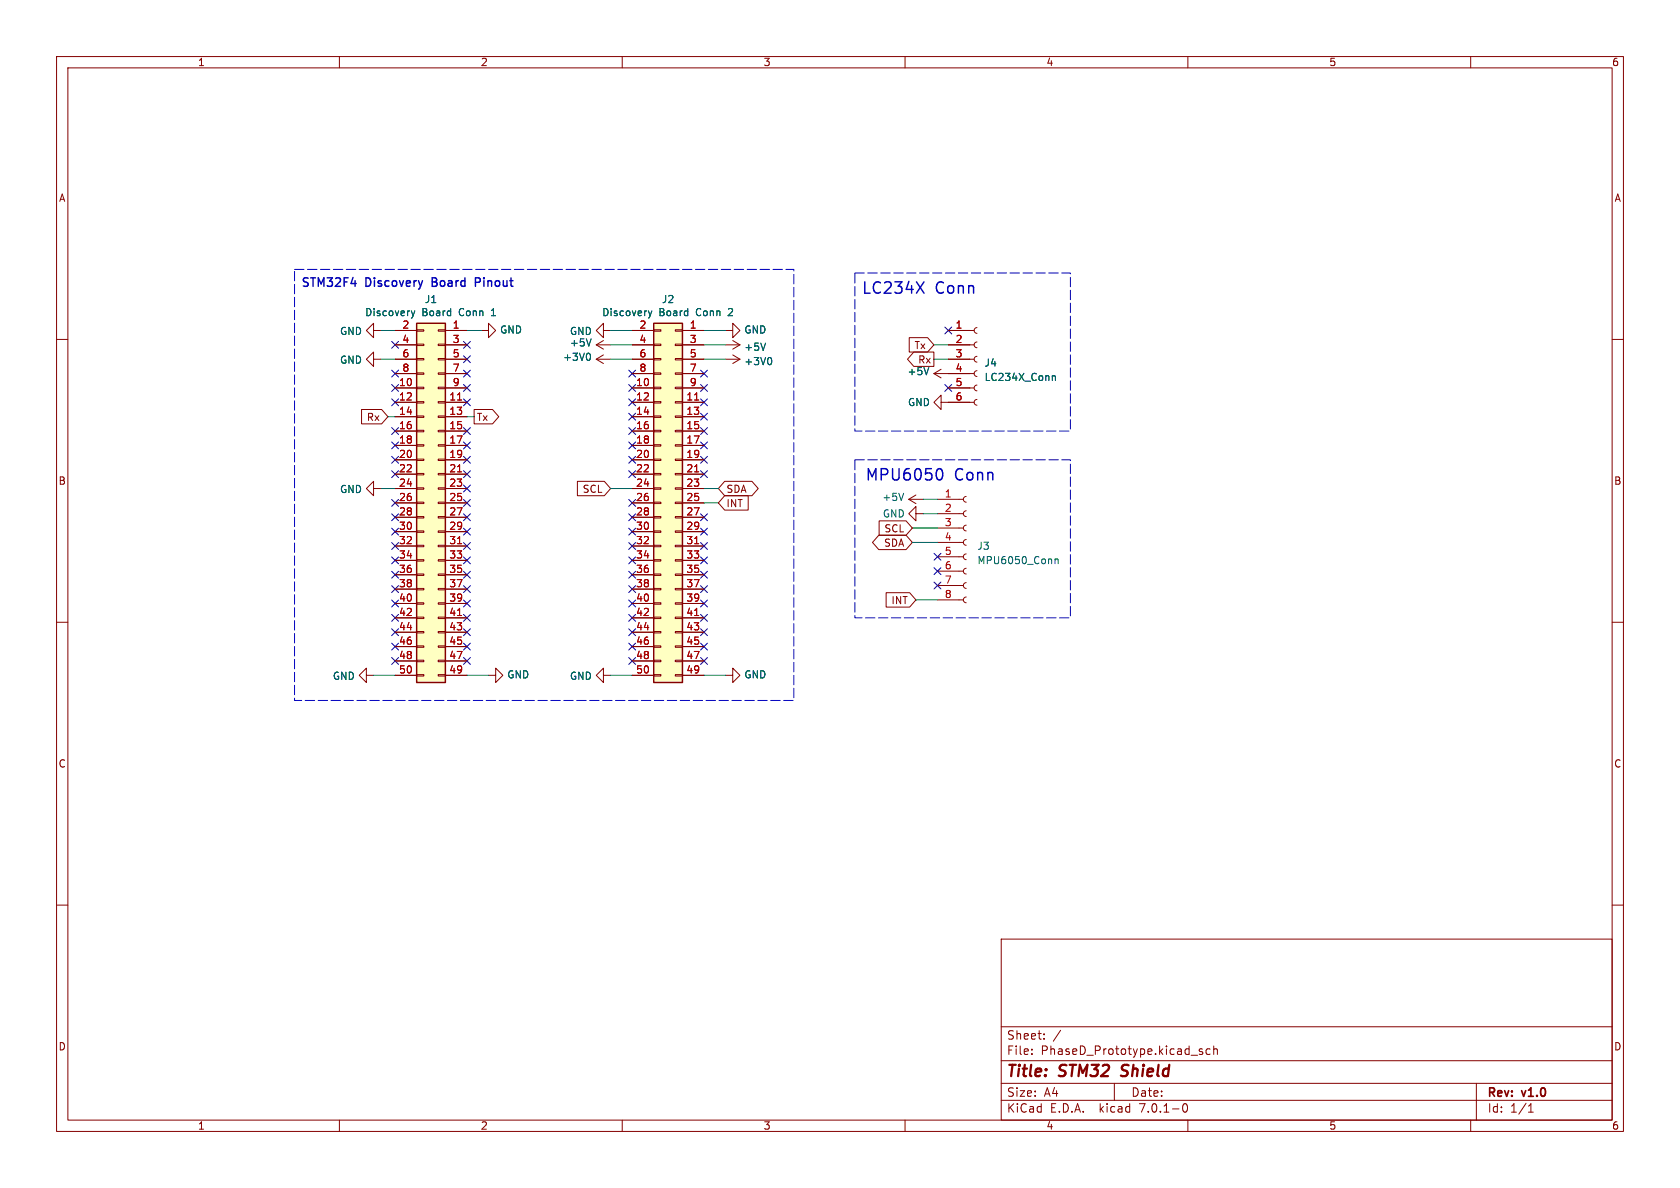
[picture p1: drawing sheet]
<svg xmlns="http://www.w3.org/2000/svg" width="297mm" height="210mm" viewBox="0 0 297 210" stroke-linecap="round" stroke-linejoin="round" font-family="sans-serif">
<g fill="none" stroke="#840000" stroke-width=".18">
<path d="M10 10h277v190h-277zM12 12h273v186h-273zM60 10v2M110 10v2M160 10v2M210 10v2M260 10v2M10 60h2M66 58.4v-1.2l-1.2 1.2 1.2 1.3v-1.3h1.3M69.8 58.4h3.9M73.7 58.3h1.2v.2h-1.2zM77.5 58.3h1.2v.2h-1.2z"/>
<path d="M78.7 58.4h3.8M85.1 58.4h1.3v-1.2l1.2 1.2-1.2 1.3v-1.3M106.7 58.4v-1.2l-1.3 1.2 1.3 1.3v-1.3h1.2M111.8 58.4h3.8M115.6 58.3h1.2v.2h-1.2zM119.4 58.3h1.2v.2h-1.2zM120.6 58.4h3.9M128.3 58.4h1.2v-1.2l1.3 1.2-1.3 1.3v-1.3M160.7 59.7h3.3l1.1 1.3-1.1 1.2h-3.3zM167.6 58.4h4.6M172.7 57.9l-.3 .1-.2 .4 .2 .4 .3 .1M285 60h2"/>
<path d="M63.9 72.4h3.6l1.1 1.3-1.1 1.2h-3.6zM66 63.5v-1.3l-1.2 1.3 1.2 1.3v-1.3h1.3M69.8 63.5h3.9M69.8 61h3.9M69.8 68.6h3.9M69.8 71.1h3.9M69.8 73.7h3.9M69.8 76.2h3.9M69.8 78.7h3.9M69.8 66h3.9M73.7 78.6h1.2v.3h-1.2zM73.7 76.1h1.2v.2h-1.2z"/>
<path d="M73.7 73.5h1.2v.3h-1.2zM73.7 71h1.2v.2h-1.2zM73.7 68.5h1.2v.2h-1.2zM73.7 65.9h1.2v.3h-1.2zM73.7 63.4h1.2v.2h-1.2zM73.7 60.8h1.2v.3h-1.2zM77.5 78.6h1.2v.3h-1.2zM77.5 76.1h1.2v.2h-1.2zM77.5 73.5h1.2v.3h-1.2zM77.5 71h1.2v.2h-1.2zM77.5 68.5h1.2v.2h-1.2zM77.5 65.9h1.2v.3h-1.2z"/>
<path d="M77.5 63.4h1.2v.2h-1.2zM77.5 60.8h1.2v.3h-1.2zM78.7 63.5h3.8M78.7 61h3.8M78.7 68.6h3.8M78.7 71.1h3.8M78.7 73.7h3.8M78.7 76.2h3.8M78.7 78.7h3.8M78.7 66h3.8M83.8 72.4h3.3l1.1 1.3-1.1 1.2h-3.3zM105.4 63.5h2.5"/>
<path d="M105.4 61l1.3 .7M105.4 61h2.5M105.4 63.5l1.3 .8M106.7 60.2l-1.3 .8M106.7 62.7l-1.3 .8M111.8 63.5h3.8M111.8 61h3.8M111.8 68.6h3.8M111.8 71.1h3.8M111.8 73.7h3.8M111.8 76.2h3.8M111.8 78.7h3.8"/>
<path d="M111.8 66h3.8M115.6 78.6h1.2v.3h-1.2zM115.6 76.1h1.2v.2h-1.2zM115.6 73.5h1.2v.3h-1.2zM115.6 71h1.2v.2h-1.2zM115.6 68.5h1.2v.2h-1.2zM115.6 65.9h1.2v.3h-1.2zM115.6 63.4h1.2v.2h-1.2zM115.6 60.8h1.2v.3h-1.2zM119.4 78.6h1.2v.3h-1.2zM119.4 76.1h1.2v.2h-1.2zM119.4 73.5h1.2v.3h-1.2z"/>
<path d="M119.4 71h1.2v.2h-1.2zM119.4 68.5h1.2v.2h-1.2zM119.4 65.9h1.2v.3h-1.2zM119.4 63.4h1.2v.2h-1.2zM119.4 60.8h1.2v.3h-1.2zM120.6 63.5h3.9M120.6 61h3.9M120.6 68.6h3.9M120.6 71.1h3.9M120.6 73.7h3.9M120.6 76.2h3.9M120.6 78.7h3.9"/>
<path d="M120.6 66h3.9M128.3 63.5h2.5M128.3 61h2.5M129.5 62.7l1.3 .8M129.5 60.2l1.3 .8M130.8 63.5l-1.3 .8M130.8 61l-1.3 .7M161.5 62.2h3.6v2.6h-3.6l-1.1-1.3zM165.1 66h7.1M165.1 66l1.3 .8M166.4 71.1v-1.2l-1.3 1.2 1.3 1.3v-1.3h5.8M166.4 65.3l-1.3 .7"/>
<path d="M167.6 63.5h4.6M167.6 61h4.6M167.6 68.6h4.6M172.7 70.6l-.3 .1-.2 .4 .2 .4 .3 .1M172.7 68.1l-.3 .1-.2 .4 .2 .3 .3 .2M172.7 65.5l-.3 .2-.2 .3 .2 .4 .3 .1M172.7 63l-.3 .1-.2 .4 .2 .4 .3 .1M172.7 60.5l-.3 .1-.2 .3 .2 .4 .3 .2M66 86.4v-1.3l-1.2 1.3 1.2 1.2v-1.2h1.3M69.8 81.3h3.9M69.8 83.8h3.9M69.8 86.4h3.9"/>
<path d="M69.8 88.9h3.9M69.8 91.4h3.9M69.8 94h3.9M69.8 96.5h3.9M69.8 99.1h3.9M73.7 98.9h1.2v.3h-1.2zM73.7 96.4h1.2v.2h-1.2zM73.7 93.9h1.2v.2h-1.2zM73.7 91.3h1.2v.3h-1.2zM73.7 88.8h1.2v.2h-1.2zM73.7 86.2h1.2v.3h-1.2zM73.7 83.7h1.2v.2h-1.2z"/>
<path d="M73.7 81.2h1.2v.2h-1.2zM77.5 98.9h1.2v.3h-1.2zM77.5 96.4h1.2v.2h-1.2zM77.5 93.9h1.2v.2h-1.2zM77.5 91.3h1.2v.3h-1.2zM77.5 88.8h1.2v.2h-1.2zM77.5 86.2h1.2v.3h-1.2zM77.5 83.7h1.2v.2h-1.2zM77.5 81.2h1.2v.2h-1.2zM78.7 81.3h3.8M78.7 83.8h3.8M78.7 86.4h3.8"/>
<path d="M78.7 88.9h3.8M78.7 91.4h3.8M78.7 94h3.8M78.7 96.5h3.8M78.7 99.1h3.8M102.1 85.1h4.7l1.1 1.3-1.1 1.2h-4.7zM111.8 81.3h3.8M111.8 83.8h3.8M111.8 86.4h3.8M111.8 88.9h3.8M111.8 91.4h3.8M111.8 94h3.8"/>
<path d="M111.8 96.5h3.8M111.8 99.1h3.8M115.6 98.9h1.2v.3h-1.2zM115.6 96.4h1.2v.2h-1.2zM115.6 93.9h1.2v.2h-1.2zM115.6 91.3h1.2v.3h-1.2zM115.6 88.8h1.2v.2h-1.2zM115.6 86.2h1.2v.3h-1.2zM115.6 83.7h1.2v.2h-1.2zM115.6 81.2h1.2v.2h-1.2zM119.4 98.9h1.2v.3h-1.2zM119.4 96.4h1.2v.2h-1.2z"/>
<path d="M119.4 93.9h1.2v.2h-1.2zM119.4 91.3h1.2v.3h-1.2zM119.4 88.8h1.2v.2h-1.2zM119.4 86.2h1.2v.3h-1.2zM119.4 83.7h1.2v.2h-1.2zM119.4 81.2h1.2v.2h-1.2zM120.6 81.3h3.9M120.6 83.8h3.9M120.6 86.4h3.9M120.6 88.9h3.9M120.6 91.4h3.9M120.6 94h3.9"/>
<path d="M120.6 96.5h3.9M120.6 99.1h3.9M128.1 85.1h4.8l1.1 1.3-1.1 1.2h-4.8l-1.1-1.2zM128.1 87.6h4.2v2.6h-4.2l-1.1-1.3zM155.4 94.6h4.8l1.1 1.3-1.1 1.3h-4.8l-1.2-1.3zM155.4 92.1h4.8l1.1 1.2-1.1 1.3h-4.8zM160.7 88.3l1.2 .7M160.7 88.3h2.5M161.9 90.8v-1.3l-1.2 1.3 1.2 1.3v-1.3h1.3M161.9 87.5l-1.2 .8M165.7 88.3h4.6M165.7 98.4h4.6"/>
<path d="M165.7 95.9h4.6M165.7 93.3h4.6M165.7 90.8h4.6M170.8 97.9l-.3 .2-.2 .3 .2 .4 .3 .1M170.8 95.4l-.3 .1-.2 .4 .2 .3 .3 .2M170.8 92.8l-.3 .2-.2 .3 .2 .4 .3 .2M170.8 90.3l-.3 .1-.2 .4 .2 .4 .3 .1M170.8 87.8l-.3 .1-.2 .4 .2 .3 .3 .2M10 110h2M64.8 119.4v-1.3l-1.3 1.3 1.3 1.3v-1.3h1.2M69.8 101.6h3.9M69.8 104.1h3.9"/>
<path d="M69.8 106.7h3.9M69.8 109.2h3.9M69.8 111.8h3.9M69.8 114.3h3.9M69.8 116.8h3.9M69.8 119.4h3.9M73.7 119.3h1.2v.2h-1.2zM73.7 116.7h1.2v.3h-1.2zM73.7 114.2h1.2v.2h-1.2zM73.7 111.6h1.2v.3h-1.2zM73.7 109.1h1.2v.2h-1.2zM73.7 106.6h1.2v.2h-1.2z"/>
<path d="M73.7 104h1.2v.3h-1.2zM73.7 101.5h1.2v.2h-1.2zM77.5 119.3h1.2v.2h-1.2zM77.5 116.7h1.2v.3h-1.2zM77.5 114.2h1.2v.2h-1.2zM77.5 111.6h1.2v.3h-1.2zM77.5 109.1h1.2v.2h-1.2zM77.5 106.6h1.2v.2h-1.2zM77.5 104h1.2v.3h-1.2zM77.5 101.5h1.2v.2h-1.2zM78.7 101.6h3.8M78.7 104.1h3.8"/>
<path d="M78.7 106.7h3.8M78.7 109.2h3.8M78.7 111.8h3.8M78.7 114.3h3.8M78.7 116.8h3.8M78.7 119.4h3.8M86.4 119.4h1.2v-1.3l1.3 1.3-1.3 1.3v-1.3M106.7 119.4v-1.3l-1.3 1.3 1.3 1.3v-1.3h1.2M111.8 101.6h3.8M111.8 104.1h3.8M111.8 106.7h3.8M111.8 109.2h3.8"/>
<path d="M111.8 111.8h3.8M111.8 114.3h3.8M111.8 116.8h3.8M111.8 119.4h3.8M115.6 119.3h1.2v.2h-1.2zM115.6 116.7h1.2v.3h-1.2zM115.6 114.2h1.2v.2h-1.2zM115.6 111.6h1.2v.3h-1.2zM115.6 109.1h1.2v.2h-1.2zM115.6 106.6h1.2v.2h-1.2zM115.6 104h1.2v.3h-1.2zM115.6 101.5h1.2v.2h-1.2z"/>
<path d="M119.4 119.3h1.2v.2h-1.2zM119.4 116.7h1.2v.3h-1.2zM119.4 114.2h1.2v.2h-1.2zM119.4 111.6h1.2v.3h-1.2zM119.4 109.1h1.2v.2h-1.2zM119.4 106.6h1.2v.2h-1.2zM119.4 104h1.2v.3h-1.2zM119.4 101.5h1.2v.2h-1.2zM120.6 101.6h3.9M120.6 104.1h3.9M120.6 106.7h3.9M120.6 109.2h3.9"/>
<path d="M120.6 111.8h3.9M120.6 114.3h3.9M120.6 116.8h3.9M120.6 119.4h3.9M128.3 119.4h1.2v-1.3l1.3 1.3-1.3 1.3v-1.3M156.7 104.8h4.1l1.1 1.2-1.1 1.3h-4.1zM165.7 106h4.6M165.7 103.5h4.6M165.7 101h4.6M170.8 105.5l-.3 .2-.2 .3 .2 .4 .3 .2M170.8 103l-.3 .1-.2 .4 .2 .4 .3 .1M170.8 100.5l-.3 .1-.2 .4 .2 .3 .3 .2"/>
<path d="M285 110h2M10 160h2M285 160h2M177 166h108v32h-108zM60 198v2M110 198v2M160 198v2M177 194.5h108M177 191.5h108M177 187.5h108M177 181.5h108M182.4 186.3v.1"/>
<path d="M182.4 185.5v.1M184.6 183.6v.1M184.6 182.8v.1M197 191.5v3M209.2 195.2l.2-.1a.81 .81 0 0 1 .6 .6 .81 .81 0 0 1-.3 .8l-.1 .1a.81 .81 0 0 1-.4-1.4zM210 198v2M212 185.7l.6 .4-.2 .3-.4-.1M212.6 185.5l-.4-.1-.2 .2M213.9 185.5l-.4-.1-.3 .3v.4l.2 .2h.5M214.6 185.5l.2-.1 .3 .1 .1 .9M214.6 184.9v1.5M260 198v2"/>
<path d="M261 191.5v6.5M270.2 196.6h.9M270.2 195.5l.4-.4v1.5"/>
</g>
<path d="M198.2 190.1l.2 .1" fill="none" stroke="#840000" stroke-width=".4"/>
<g fill="none" stroke="#006464" stroke-width=".18">
<path d="M72.7 55l.3 .8M73 55.8l-.2 .4M73.3 55l-.3 .8M104.5 59.9l-.4 1.3M114.6 55l.3 .8M114.9 55.8l-.1 .4M115.2 55l-.3 .8M104.2 62.5l.2 .4-.2 .7M135.3 60.7l-.4 1.2M136.2 63.3l.2 .4-.2 .7M164.2 65l-.4 1.2M186.1 66.5h.4l.1 .8"/>
<path d="M159.8 87.2l-.5 1.3M186.5 98.8v.8M186.5 98.9l.2-.1 .3 .1 .1 .7"/>
</g>
<g fill="#ffffc2" stroke="#ffffc2" stroke-width=".18">
<path d="M73.7 57.2h5v63.5h-5z"/>
<path d="M115.6 57.2h5v63.5h-5z"/>
</g>
<path d="M73.7 57.2h5v63.5h-5zM115.6 57.2h5v63.5h-5z" fill="none" stroke="#840000" stroke-width=".25"/>
<path d="M80.9 70.7h.7M122.8 70.7h.7M80.9 83.4h.7M80.9 96.1h.7M122.8 83.4h.7M122.8 96.1h.7M80.9 108.8h.7M122.8 108.8h.7" fill="none" stroke="#a90000" stroke-width=".18"/>
<path d="M84.1 49.9h.5M84.6 49.1h-.5v1.5M166.2 82.8a1.25 1.25 0 0 1 0 2" fill="none" stroke="#0000c2" stroke-width=".25"/>
<path d="M52.1 47.6h88.2v76.2h-88.2v-76.2M151.1 48.3h38.1v27.9h-38.1v-27.9M151.1 81.3h38.1v27.9h-38.1v-27.9" fill="none" stroke="#0000c2" stroke-width=".18" stroke-dasharray="1.7 .6"/>
<g fill="none" stroke="#009600" stroke-width=".18">
<path d="M67.3 58.4h2.5M82.5 58.4h2.6M107.9 58.4h3.9M124.5 58.4h3.8M67.3 63.5h2.5M68.6 73.7h1.2M82.5 73.7h1.3M107.9 61h3.9M107.9 63.5h3.9M124.5 61h3.8M124.5 63.5h3.8M165.1 61h2.5"/>
<path d="M165.1 63.5h2.5M67.3 86.4h2.5M107.9 86.4h3.9M124.5 86.4h2.5M124.5 88.9h2.5M161.3 93.3h4.4M161.3 95.9h4.4M163.2 90.8h2.5M163.2 88.3h2.5M66 119.4h3.8M82.5 119.4h3.9M107.9 119.4h3.9"/>
<path d="M124.5 119.4h3.8M161.9 106h3.8"/>
</g>
<g fill="none" stroke="#000084" stroke-width=".18">
<path d="M167 57.8l1.2 1.2M168.2 57.8l-1.2 1.2M69.2 60.4l1.3 1.2M69.2 70.5l1.3 1.2M69.2 68l1.3 1.2M69.2 65.4l1.3 1.2M69.2 78.1l1.3 1.2M69.2 75.6l1.3 1.2M70.5 60.4l-1.3 1.2M70.5 70.5l-1.3 1.2M70.5 68l-1.3 1.2M70.5 65.4l-1.3 1.2"/>
<path d="M70.5 78.1l-1.3 1.2M70.5 75.6l-1.3 1.2M81.9 70.5l1.3 1.2M81.9 75.6l1.3 1.2M81.9 78.1l1.3 1.2M81.9 65.4l1.3 1.2M81.9 62.9l1.3 1.2M81.9 60.4l1.3 1.2M81.9 68l1.3 1.2M83.2 70.5l-1.3 1.2M83.2 75.6l-1.3 1.2M83.2 78.1l-1.3 1.2"/>
<path d="M83.2 65.4l-1.3 1.2M83.2 62.9l-1.3 1.2M83.2 60.4l-1.3 1.2M83.2 68l-1.3 1.2M111.2 73.1l1.2 1.2M111.2 78.1l1.2 1.2M111.2 75.6l1.2 1.2M111.2 70.5l1.2 1.2M111.2 65.4l1.2 1.2M111.2 68l1.2 1.2M112.4 73.1l-1.2 1.2M112.4 78.1l-1.2 1.2"/>
<path d="M112.4 75.6l-1.2 1.2M112.4 70.5l-1.2 1.2M112.4 65.4l-1.2 1.2M112.4 68l-1.2 1.2M123.9 78.1l1.2 1.2M123.9 70.5l1.2 1.2M123.9 75.6l1.2 1.2M123.9 73.1l1.2 1.2M123.9 65.4l1.2 1.2M123.9 68l1.2 1.2M125.1 65.4l-1.2 1.2M125.1 70.5l-1.2 1.2"/>
<path d="M125.1 75.6l-1.2 1.2M125.1 73.1l-1.2 1.2M125.1 78.1l-1.2 1.2M125.1 68l-1.2 1.2M167 68l1.2 1.2M168.2 68l-1.2 1.2M69.2 83.2l1.3 1.2M69.2 80.7l1.3 1.2M69.2 88.3l1.3 1.2M69.2 90.8l1.3 1.2M69.2 93.4l1.3 1.2M69.2 95.9l1.3 1.2"/>
<path d="M69.2 98.5l1.3 1.2M70.5 83.2l-1.3 1.2M70.5 93.4l-1.3 1.2M70.5 88.3l-1.3 1.2M70.5 80.7l-1.3 1.2M70.5 90.8l-1.3 1.2M70.5 95.9l-1.3 1.2M70.5 98.5l-1.3 1.2M81.9 80.7l1.3 1.2M81.9 90.8l1.3 1.2M81.9 88.3l1.3 1.2M81.9 95.9l1.3 1.2"/>
<path d="M81.9 98.5l1.3 1.2M81.9 93.4l1.3 1.2M81.9 83.2l1.3 1.2M81.9 85.8l1.3 1.2M83.2 80.7l-1.3 1.2M83.2 90.8l-1.3 1.2M83.2 83.2l-1.3 1.2M83.2 85.8l-1.3 1.2M83.2 88.3l-1.3 1.2M83.2 93.4l-1.3 1.2M83.2 95.9l-1.3 1.2M83.2 98.5l-1.3 1.2"/>
<path d="M111.2 80.7l1.2 1.2M111.2 98.5l1.2 1.2M111.2 95.9l1.2 1.2M111.2 90.8l1.2 1.2M111.2 88.3l1.2 1.2M111.2 83.2l1.2 1.2M111.2 93.4l1.2 1.2M112.4 95.9l-1.2 1.2M112.4 93.4l-1.2 1.2M112.4 83.2l-1.2 1.2M112.4 90.8l-1.2 1.2M112.4 80.7l-1.2 1.2"/>
<path d="M112.4 98.5l-1.2 1.2M112.4 88.3l-1.2 1.2M123.9 83.2l1.2 1.2M123.9 93.4l1.2 1.2M123.9 90.8l1.2 1.2M123.9 80.7l1.2 1.2M123.9 95.9l1.2 1.2M123.9 98.5l1.2 1.2M125.1 93.4l-1.2 1.2M125.1 90.8l-1.2 1.2M125.1 83.2l-1.2 1.2M125.1 80.7l-1.2 1.2"/>
<path d="M125.1 95.9l-1.2 1.2M125.1 98.5l-1.2 1.2M165.1 97.8l1.2 1.2M166.3 97.8l-1.2 1.2M69.2 101l1.3 1.2M69.2 103.5l1.3 1.2M69.2 106.1l1.3 1.2M69.2 108.6l1.3 1.2M69.2 111.2l1.3 1.2M69.2 113.7l1.3 1.2M69.2 116.2l1.3 1.2M70.5 103.5l-1.3 1.2"/>
<path d="M70.5 101l-1.3 1.2M70.5 106.1l-1.3 1.2M70.5 108.6l-1.3 1.2M70.5 111.2l-1.3 1.2M70.5 113.7l-1.3 1.2M70.5 116.2l-1.3 1.2M81.9 106.1l1.3 1.2M81.9 113.7l1.3 1.2M81.9 116.2l1.3 1.2M81.9 108.6l1.3 1.2M81.9 111.2l1.3 1.2M81.9 103.5l1.3 1.2"/>
<path d="M81.9 101l1.3 1.2M83.2 113.7l-1.3 1.2M83.2 116.2l-1.3 1.2M83.2 101l-1.3 1.2M83.2 103.5l-1.3 1.2M83.2 108.6l-1.3 1.2M83.2 106.1l-1.3 1.2M83.2 111.2l-1.3 1.2M111.2 103.5l1.2 1.2M111.2 116.2l1.2 1.2M111.2 113.7l1.2 1.2M111.2 108.6l1.2 1.2"/>
<path d="M111.2 101l1.2 1.2M111.2 106.1l1.2 1.2M111.2 111.2l1.2 1.2M112.4 106.1l-1.2 1.2M112.4 103.5l-1.2 1.2M112.4 116.2l-1.2 1.2M112.4 113.7l-1.2 1.2M112.4 108.6l-1.2 1.2M112.4 101l-1.2 1.2M112.4 111.2l-1.2 1.2M123.9 116.2l1.2 1.2M123.9 106.1l1.2 1.2"/>
<path d="M123.9 113.7l1.2 1.2M123.9 111.2l1.2 1.2M123.9 108.6l1.2 1.2M123.9 101l1.2 1.2M123.9 103.5l1.2 1.2M125.1 116.2l-1.2 1.2M125.1 106.1l-1.2 1.2M125.1 113.7l-1.2 1.2M125.1 111.2l-1.2 1.2M125.1 108.6l-1.2 1.2M125.1 103.5l-1.2 1.2M125.1 101l-1.2 1.2"/>
<path d="M165.1 102.9l1.2 1.2M165.1 100.4l1.2 1.2M166.3 102.9l-1.2 1.2M166.3 100.4l-1.2 1.2"/>
</g>
<g font-size="2.8" fill="#0000c2">
<text x="152.4" y="52.1">LC234X</text>
<text x="165.4" y="52.1">Conn</text>
<text x="153" y="85.1">MPU6050</text>
<text x="168.8" y="85.1">Conn</text>
</g>
<g font-size="2.8" fill="#840000">
<text x="178" y="190.8">Title:</text>
<text x="187.4" y="190.8">STM32</text>
<text x="199" y="190.8">Shield</text>
</g>
<g font-size="2.1" fill="#0000c2">
<text x="53.3" y="50.8">STM32F4</text>
<text x="64.7" y="50.8">Discovery</text>
<text x="76.7" y="50.8">Board</text>
<text x="84.7" y="50.8">Pinout</text>
</g>
<g font-size="2.1" fill="#840000">
<text x="178" y="183.9">Sheet:</text>
<text x="186.2" y="183.9">/</text>
<text x="178" y="186.6">File:</text>
<text x="184" y="186.6">PhaseD_Prototype.kicad_sch</text>
<text x="178" y="196.8">KiCad</text>
<text x="178" y="194">Size:</text>
<text x="184.6" y="194">A4</text>
<text x="185.7" y="196.8">E.D.A.</text>
<text x="194.4" y="196.8">kicad</text>
<text x="200" y="194">Date:</text>
<text x="201.5" y="196.8">7.0.1-0</text>
<text x="263" y="194.2">Rev:</text>
<text x="263" y="196.8">Id:</text>
<text x="267" y="196.8">1/1</text>
<text x="269.2" y="194.2">v1.0</text>
</g>
<g font-size="1.8" fill="#840000">
<text x="35" y="11.8">1</text>
<text x="85" y="11.8">2</text>
<text x="135" y="11.8">3</text>
<text x="185" y="11.8">4</text>
<text x="235" y="11.8">5</text>
<text x="285" y="11.8">6</text>
<text x="10.4" y="35.8">A</text>
<text x="285.4" y="35.8">A</text>
<text x="161.5" y="61.9">Tx</text>
<text x="64.7" y="74.6">Rx</text>
<text x="84.3" y="74.6">Tx</text>
<text x="10.3" y="85.8">B</text>
<text x="102.9" y="87.3">SCL</text>
<text x="128.4" y="87.3">SDA</text>
<text x="128.4" y="89.8">INT</text>
<text x="285.3" y="85.8">B</text>
<text x="156.2" y="94.3">SCL</text>
<text x="156.2" y="96.8">SDA</text>
<text x="157.5" y="107">INT</text>
<text x="10.3" y="135.8">C</text>
<text x="285.3" y="135.8">C</text>
<text x="10.3" y="185.8">D</text>
<text x="285.3" y="185.8">D</text>
<text x="35" y="199.8">1</text>
<text x="85" y="199.8">2</text>
<text x="135" y="199.8">3</text>
<text x="185" y="199.8">4</text>
<text x="235" y="199.8">5</text>
<text x="285" y="199.8">6</text>
</g>
<g font-size="1.8" fill="#006464">
<text x="75" y="53.7">J1</text>
<text x="117" y="53.7">J2</text>
<text x="60.1" y="59.4">GND</text>
<text x="64.5" y="56">Discovery</text>
<text x="74.5" y="56">Board</text>
<text x="81.1" y="56">Conn</text>
<text x="86.9" y="56">1</text>
<text x="88.3" y="59.1">GND</text>
<text x="100.7" y="59.4">GND</text>
<text x="106.4" y="56">Discovery</text>
<text x="116.5" y="56">Board</text>
<text x="123" y="56">Conn</text>
<text x="128.9" y="56">2</text>
<text x="131.5" y="59.1">GND</text>
<text x="60.1" y="64.5">GND</text>
<text x="99.5" y="63.9">+3V0</text>
<text x="100.7" y="61.4">+5V</text>
<text x="131.5" y="64.7">+3V0</text>
<text x="131.5" y="62.2">+5V</text>
<text x="162.2" y="64.4">Rx</text>
<text x="174" y="65">J4</text>
<text x="160.4" y="66.5">+5V</text>
<text x="160.5" y="71.9">GND</text>
<text x="174" y="67.5">LC234X_Conn</text>
<text x="60.1" y="87.3">GND</text>
<text x="155.9" y="88.7">+5V</text>
<text x="156" y="91.6">GND</text>
<text x="172.7" y="97.3">J3</text>
<text x="172.7" y="99.9">MPU6050_Conn</text>
<text x="58.8" y="120.3">GND</text>
<text x="89.6" y="120.1">GND</text>
<text x="100.7" y="120.3">GND</text>
<text x="131.5" y="120.1">GND</text>
</g>
<g font-size="1.8" fill="#a90000">
<text x="71.1" y="58.2">2</text>
<text x="80" y="58.2">1</text>
<text x="113" y="58.2">2</text>
<text x="121.9" y="58.2">1</text>
<text x="168.9" y="58.2">1</text>
<text x="71.1" y="60.7">4</text>
<text x="71.1" y="63.2">6</text>
<text x="71.1" y="65.8">8</text>
<text x="80" y="60.7">3</text>
<text x="80" y="63.2">5</text>
<text x="80" y="65.8">7</text>
<text x="113" y="60.7">4</text>
<text x="113" y="63.2">6</text>
<text x="113" y="65.8">8</text>
<text x="121.9" y="60.7">3</text>
<text x="121.9" y="63.2">5</text>
<text x="121.9" y="65.8">7</text>
<text x="168.9" y="60.7">2</text>
<text x="168.9" y="63.2">3</text>
<text x="168.9" y="65.8">4</text>
<text x="70.5" y="68.3">10</text>
<text x="70.5" y="70.9">12</text>
<text x="79.4" y="70.9">11</text>
<text x="80" y="68.3">9</text>
<text x="112.4" y="68.3">10</text>
<text x="112.4" y="70.9">12</text>
<text x="121.3" y="70.9">11</text>
<text x="121.9" y="68.3">9</text>
<text x="168.9" y="68.3">5</text>
<text x="168.9" y="70.9">6</text>
<text x="70.5" y="73.4">14</text>
<text x="70.5" y="75.9">16</text>
<text x="79.4" y="73.4">13</text>
<text x="79.4" y="75.9">15</text>
<text x="112.4" y="73.4">14</text>
<text x="112.4" y="75.9">16</text>
<text x="121.3" y="73.4">13</text>
<text x="121.3" y="75.9">15</text>
<text x="70.5" y="78.5">18</text>
<text x="70.5" y="81">20</text>
<text x="70.5" y="83.6">22</text>
<text x="79.4" y="78.5">17</text>
<text x="79.4" y="81">19</text>
<text x="79.4" y="83.6">21</text>
<text x="112.4" y="78.5">18</text>
<text x="112.4" y="81">20</text>
<text x="112.4" y="83.6">22</text>
<text x="121.3" y="78.5">17</text>
<text x="121.3" y="81">19</text>
<text x="121.3" y="83.6">21</text>
<text x="70.5" y="86.1">24</text>
<text x="70.5" y="88.6">26</text>
<text x="79.4" y="86.1">23</text>
<text x="79.4" y="88.6">25</text>
<text x="112.4" y="86.1">24</text>
<text x="112.4" y="88.6">26</text>
<text x="121.3" y="86.1">23</text>
<text x="121.3" y="88.6">25</text>
<text x="167" y="88">1</text>
<text x="70.5" y="91.2">28</text>
<text x="70.5" y="93.7">30</text>
<text x="79.4" y="91.2">27</text>
<text x="79.4" y="93.7">29</text>
<text x="112.4" y="91.2">28</text>
<text x="112.4" y="93.7">30</text>
<text x="121.3" y="91.2">27</text>
<text x="121.3" y="93.7">29</text>
<text x="167" y="90.6">2</text>
<text x="167" y="93.1">3</text>
<text x="167" y="95.6">4</text>
<text x="70.5" y="96.3">32</text>
<text x="70.5" y="98.8">34</text>
<text x="70.5" y="101.3">36</text>
<text x="79.4" y="96.3">31</text>
<text x="79.4" y="98.8">33</text>
<text x="79.4" y="101.3">35</text>
<text x="112.4" y="96.3">32</text>
<text x="112.4" y="98.8">34</text>
<text x="112.4" y="101.3">36</text>
<text x="121.3" y="96.3">31</text>
<text x="121.3" y="98.8">33</text>
<text x="121.3" y="101.3">35</text>
<text x="167" y="98.2">5</text>
<text x="167" y="100.7">6</text>
<text x="70.5" y="103.9">38</text>
<text x="70.5" y="106.4">40</text>
<text x="79.4" y="103.9">37</text>
<text x="79.4" y="106.4">39</text>
<text x="112.4" y="103.9">38</text>
<text x="112.4" y="106.4">40</text>
<text x="121.3" y="103.9">37</text>
<text x="121.3" y="106.4">39</text>
<text x="167" y="103.3">7</text>
<text x="167" y="105.8">8</text>
<text x="70.5" y="109">42</text>
<text x="70.5" y="111.5">44</text>
<text x="79.4" y="109">41</text>
<text x="79.4" y="111.5">43</text>
<text x="112.4" y="109">42</text>
<text x="112.4" y="111.5">44</text>
<text x="121.3" y="109">41</text>
<text x="121.3" y="111.5">43</text>
<text x="70.5" y="114">46</text>
<text x="70.5" y="116.6">48</text>
<text x="70.5" y="119.1">50</text>
<text x="79.4" y="114">45</text>
<text x="79.4" y="116.6">47</text>
<text x="79.4" y="119.1">49</text>
<text x="112.4" y="114">46</text>
<text x="112.4" y="116.6">48</text>
<text x="112.4" y="119.1">50</text>
<text x="121.3" y="114">45</text>
<text x="121.3" y="116.6">47</text>
<text x="121.3" y="119.1">49</text>
</g>
</svg>
